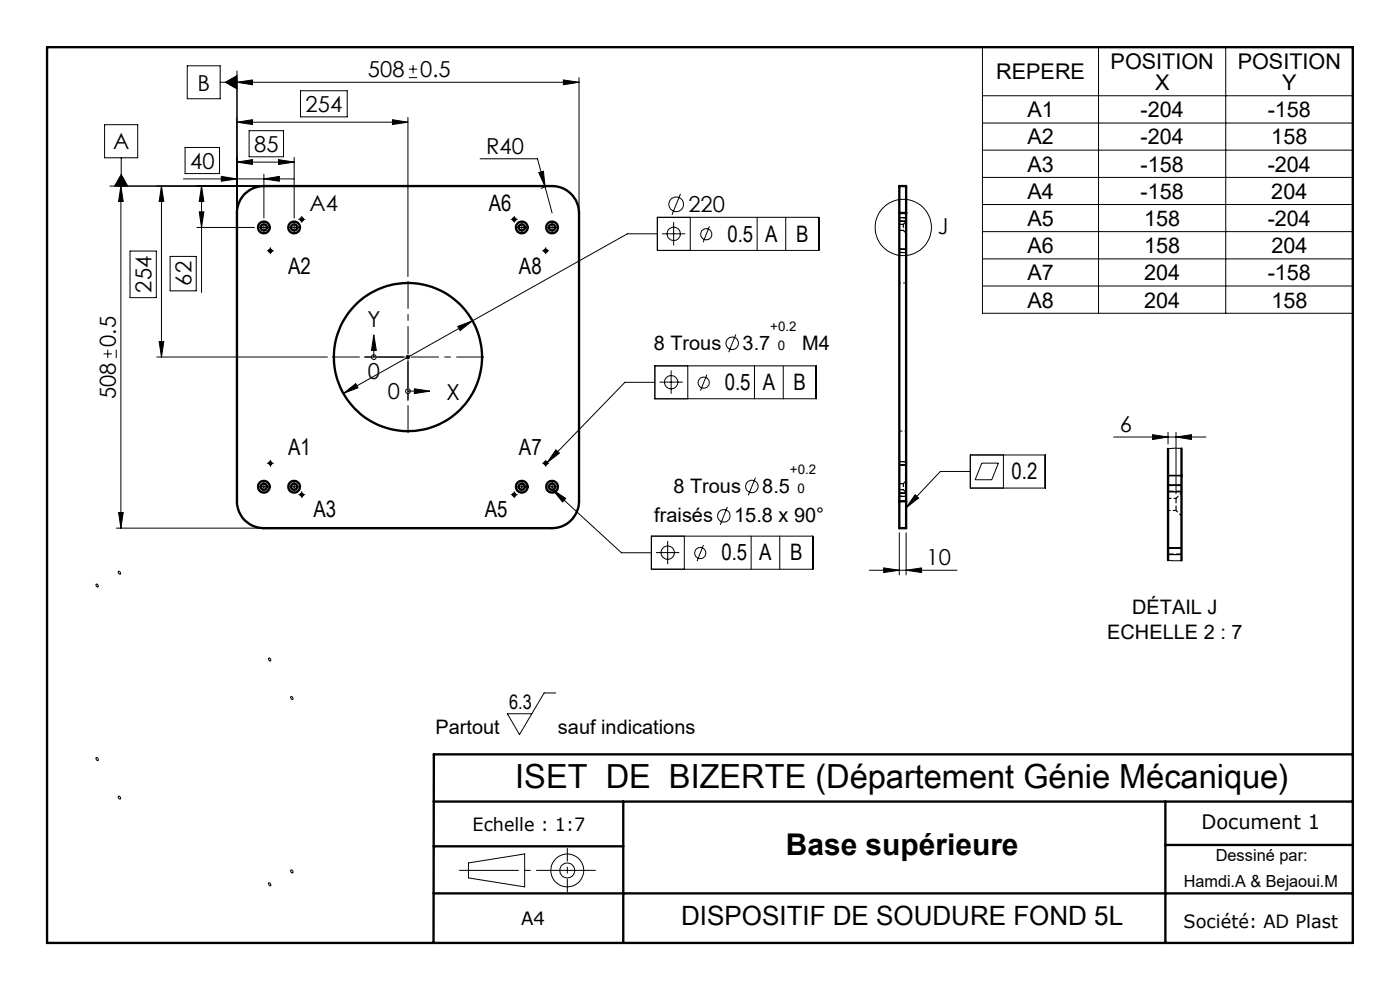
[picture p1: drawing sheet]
<svg xmlns="http://www.w3.org/2000/svg" width="297mm" height="210mm" viewBox="0 0 297 210" stroke-linecap="round" stroke-linejoin="round" font-family="sans-serif">
<g fill="none" stroke="#000" stroke-width=".21">
<path d="M39.7 14h7v6.9h-7zM46.7 17.5h76.1M47.8 17.5l2.5-1.5v2.9zM50.3 17.5l3.3-.5v1zM50.3 15.1v30.1M63.7 19.3h10v5.5h-10zM86.7 16.5h1.8M86.7 14.7h1.8M87.6 13.8v1.8M119.5 17l3.3 .5-3.3 .5zM122.8 16.5v27.7M208.4 10h78.6v56.5h-78.6z"/>
<path d="M233 10v56.5M260 10v56.5M22.2 26.4h7v7.1h-7zM23.3 39.5h32.7M25.6 39.5l.5 3.2h-.9zM25.6 39.5v72.5M25.7 37l1.4 2.5h-2.8zM25.7 33.5v6M34.3 39.5l.4 3.2h-.9zM34.3 39.5v36.2M38.9 38h23.4M39.3 31.3h7.3v5.5h-7.3z"/>
<path d="M42.8 39.5l.5 3.2h-1zM42.8 39.5v22.5M47 37.4l3.3 .6-3.3 .4zM50.3 25.9h36.2M50.3 34.4h12.1M50.3 25.9l3.3-.5v1zM50.3 34.4l3.3-.5v1zM52.8 27.7h7.3v5.6h-7.3zM56 36.9v9.3M56 38l3.3-.6v1zM59.1 33.9l3.3 .5-3.3 .5zM62.4 33.4v12.8"/>
<path d="M83.3 25.4l3.2 .5-3.2 .5zM86.5 24.9v33.8M101.8 33.7h12.2l1.6 5.9M114.3 36.6l1-.3 .3 3.3zM115.6 39.6l1.5 5.6M116.1 39.5l-1.4 .5M208.4 26.1h78.6M208.4 31.8h78.6M208.4 37.6h78.6M208.4 20.3h78.6M27.6 53.3h5.6v9.8h-5.6zM36.1 54.4h5.5v7.3h-5.5z"/>
<path d="M41.8 48.3h12.2M42.3 44.9h1l-.5 3.4zM55.6 48.3h.7M56 47.9v.7M57 53.2h.7M57 53.3a.36 .36 0 0 1 .3-.5 .36 .36 0 0 1 .4 .4 .36 .36 0 0 1-.4 .3M57.3 52.8v.8M62.1 48.3h.7M62.4 47.9v.7M63.6 46.6h.7M63.7 46.6a.36 .36 0 0 1 .3-.4 .36 .36 0 0 1 .4 .4 .36 .36 0 0 1-.5 .3M64 46.2v.7"/>
<path d="M108.7 46.6a.36 .36 0 0 1 .3-.4 .36 .36 0 0 1 .4 .4 .36 .36 0 0 1-.4 .3M108.7 46.6h.7M109.1 46.2v.7M110.3 48.3h.8M110.7 47.9v.7M115.4 53.3a.36 .36 0 0 1 .3-.5 .36 .36 0 0 1 .4 .4 .36 .36 0 0 1-.5 .3M115.4 53.2h.7M115.7 52.8v.8M116.8 48.3h.7M117.1 47.9v.7M139.5 49.6h-6.4l-32.8 18.4M139.5 46.1h34.2v7h-34.2z"/>
<path d="M140.4 49.6h5M142.9 47.1v5M144.4 41.1l-1.8 4.5M146.4 46.1v7M150.5 48l-1.3 3.4M160.6 46.1v7M166.7 46.1v7M190.8 53.6h1.4M190.8 52.8h1.4M190.8 46.9h1.4M190.8 46.2h1.4M208.4 43.4h78.6"/>
<path d="M208.4 49.1h78.6M208.4 54.9h78.6M22 75.1h1.7M22.9 74.2v1.7M24.7 74.2v1.7M33.3 75.7h36.2M33.8 72.5h.9l-.4 3.2zM77.3 75.7h8.2M79.3 74.3v1.4M79.3 71l.5 3.3h-1zM86 75.7h1M86.2 75.4l.7 .7"/>
<path d="M86.5 76.8v8.2M86.5 75.2v1.1M86.9 75.4l-.7 .7M97.1 69.2l3.2-1.2-2.7 2.1zM100.3 68l-27.5 15.5M138.9 77.6h34.2v7h-34.2zM142.4 78.6v4.9M145.9 77.6v7M150 79.5l-1.4 3.4M156.1 70.9l-1.5 3.8M160.1 77.6v7M166.2 77.6v7"/>
<path d="M208.4 60.7h78.6M57 98.3h.7M57 98.4a.36 .36 0 0 1 .3-.5 .36 .36 0 0 1 .4 .4 .36 .36 0 0 1-.4 .3M57.3 97.9v.7M72.8 83.5l2.7-2.1 .5 .9zM86.5 83h1.4M87.9 82.5l3.3 .5-3.3 .5zM115.4 98.4a.36 .36 0 0 1 .3-.5 .36 .36 0 0 1 .4 .4 .36 .36 0 0 1-.5 .3M115.4 98.3h.7M115.7 97.9v.7M117.9 95.4l.8 .7-2.7 2.1zM138.9 81.1h-6.3l-16.6 17.1"/>
<path d="M139.9 81.1h5M190.8 98.6h1.4M190.8 97.9h1.4M205.8 96.5h16v7h-16zM208.3 98.2h3.5l-1.4 3.6h-3.5zM212.9 96.5v7M236.3 92.7h19.5M244.5 92.2l3.3 .5-3.3 .5zM247.8 91.7v2.5M249.5 91.7v13M249.5 92.7l3.3-.5v1zM250.6 95.1h-1.5l-1.3 .1"/>
<path d="M24.7 112h30.3M25.2 108.7h.9l-.5 3.3zM55.6 103.2h.7M56 102.9v.7M62.1 103.2h.7M62.4 102.9v.7M63.6 104.9h.7M63.7 105a.36 .36 0 0 1 .3-.4 .36 .36 0 0 1 .4 .4 .36 .36 0 0 1-.5 .3M64 104.6v.7M108.7 105a.36 .36 0 0 1 .3-.4 .36 .36 0 0 1 .4 .4 .36 .36 0 0 1-.4 .3M108.7 104.9h.7M109.1 104.6v.7"/>
<path d="M110.3 103.2h.8M110.7 102.9v.7M116.8 103.2h.7M117.1 102.9v.7M117.3 103.9l2.7 1.8-.7 .8zM117.3 103.9l14.5 13.4h6.4M138.2 113.7h34.2v7h-34.2zM139.2 117.2h4.9M141.6 114.8v4.9M145.2 113.7v7M149.2 115.6l-1.3 3.4M154.3 107.5l-1.5 3.8"/>
<path d="M159.3 113.7v7M160.3 101.3l-1.6 3.8M165.4 113.7v7M190.8 113v8.9M190.8 105.3h1.4M190.8 104.6h1.4M192.2 113v8.9M194.1 104.9l.8 .7-2.7 2.1zM205.8 100h-6.3l-7.3 7.7M247.8 118.8l2.8 .1M247.8 117.6h2.8M247.8 116.2h2.8"/>
<path d="M247.8 104.3h2.8M247.8 102.9h2.8M20.4 123.9a.32 .32 0 0 1 .4 .2 .32 .32 0 0 1-.2 .4l-.2-.2zM25.1 121.2a.32 .32 0 0 1 .4 .2 .32 .32 0 0 1-.1 .4l-.2-.2zM57 139.6a.33 .33 0 0 1 .4 .2 .33 .33 0 0 1-.1 .4l-.4-.4zM184.4 121h18.6M187.5 120.5l3.3 .5-3.3 .5zM192.2 121l3.3-.5v1zM61.7 147.8a.32 .32 0 0 1 .4 .1 .32 .32 0 0 1-.1 .5l-.3-.2zM117.9 147h-2.5l-5.2 8.8-2.6-4.4h5.2M20.4 160.7a.35 .35 0 0 1 .4 .2 .35 .35 0 0 1-.1 .5l-.3-.3zM25.2 168.9a.31 .31 0 0 1 .4 .2 .31 .31 0 0 1-.3 .4l-.2-.4z"/>
<path d="M57 187.3a.35 .35 0 0 1 .4 .2 .35 .35 0 0 1-.1 .4l-.3-.3zM61.7 184.6a.32 .32 0 0 1 .4 .2 .32 .32 0 0 1-.2 .4l-.2-.3zM99.4 183l11.9-1.9v7l-11.9-1.9z"/>
<circle cx="142.9" cy="49.6" r="1.4"/>
<circle cx="143.5" cy="43.3" r="1.55"/>
<circle cx="149.8" cy="49.7" r="1.19"/>
<circle cx="191.6" cy="48.2" r="6"/>
<circle cx="79.3" cy="75.7" r=".5"/>
<circle cx="155.3" cy="72.8" r="1.33"/>
<circle cx="86.5" cy="83" r=".49"/>
<circle cx="142.4" cy="81.1" r="1.41"/>
<circle cx="149.3" cy="81.2" r="1.18"/>
<circle cx="141.7" cy="117.2" r="1.4"/>
<circle cx="148.6" cy="117.3" r="1.19"/>
<circle cx="153.5" cy="109.4" r="1.32"/>
<circle cx="159.5" cy="103.2" r="1.32"/>
<circle cx="120.3" cy="184.6" r="1.58"/>
<circle cx="120.4" cy="184.6" r="3.5"/>
</g>
<path d="M97.5 184.6h28.8" fill="none" stroke="#000" stroke-width=".21" stroke-dasharray="30.5 1.3 1.3 1.3" stroke-dashoffset="18"/>
<path d="M120.4 180v9.2" fill="none" stroke="#000" stroke-width=".21" stroke-dasharray="30.5 1.3 1.3 1.3" stroke-dashoffset="27.8"/>
<g fill="none" stroke="#000" stroke-width=".5">
<path d="M10 10h277v190h-277zM51.9 41.1a5.7 5.7 0 0 1 4.1-1.6h61.1a5.7 5.7 0 0 1 5.7 5.7v61.1a5.7 5.7 0 0 1-5.7 5.7h-61.1a5.7 5.7 0 0 1-5.7-5.7v-61.1a5.7 5.7 0 0 1 1.6-4.1zM190.8 45.2v-5.7h1.4v5.7M190.8 45.2h1.4M190.8 45.2v61.1M192.2 45.2v61.1M247.8 95.2v23.6M250.6 95.1v23.8M190.8 106.3v5.7h1.4v-5.7M190.8 106.3h1.4M92 179.5h40.2M92 170h195"/>
<path d="M132.2 170v30M247.2 179.2h39.8M247.2 170v30M287 160h-195v40M92 189.5h195"/>
<circle cx="56" cy="48.2" r="1.25"/>
<circle cx="56" cy="48.2" r=".65"/>
<circle cx="62.4" cy="48.2" r="1.25"/>
<circle cx="62.4" cy="48.2" r=".65"/>
<circle cx="110.7" cy="48.2" r="1.25"/>
<circle cx="110.7" cy="48.2" r=".65"/>
<circle cx="117.1" cy="48.2" r="1.25"/>
<circle cx="117.1" cy="48.2" r=".65"/>
<circle cx="86.6" cy="75.8" r="15.7"/>
<circle cx="56" cy="103.2" r="1.25"/>
<circle cx="56" cy="103.2" r=".65"/>
<circle cx="62.4" cy="103.2" r="1.25"/>
<circle cx="62.4" cy="103.2" r=".65"/>
<circle cx="110.7" cy="103.2" r="1.25"/>
<circle cx="110.7" cy="103.2" r=".65"/>
<circle cx="117.1" cy="103.2" r="1.25"/>
<circle cx="117.1" cy="103.2" r=".65"/>
</g>
<path d="M85.8 75.7h-15.3M86.6 75v-15.3M86.6 76.4v15.4M87.3 75.7h15.3" fill="none" stroke="#000" stroke-width=".21" stroke-dasharray="30.5 1.3 1.3 1.3" stroke-dashoffset="24.7"/>
<g fill="none" stroke="#000" stroke-width=".21" stroke-dasharray="30.5 1.3 1.3 1.3">
<path d="M55.3 48.2h-.3M56 47.5v-.3M56 48.9v.3M56.7 48.2h.3M57 53.2h-.3M57.4 52.8v-.3M57.4 53.6v.3M57.7 53.2h.3M61.7 48.2h-.3M62.4 47.5v-.3M62.4 48.9v.3M63.1 48.2h.3"/>
<path d="M63.7 46.5h-.3M64 46.2v-.3M64 46.9v.3M64.4 46.5h.3M108.7 46.5h-.3M109.1 46.2v-.3M109.1 46.9v.3M109.5 46.5h.3M110 48.2h-.3M110.7 47.5v-.3M110.7 48.9v.3M111.4 48.2h.3"/>
<path d="M115.4 53.2h-.3M115.8 52.8v-.3M115.8 53.6v.3M116.1 53.2h.3M116.4 48.2h-.3M117.1 47.5v-.3M117.1 48.9v.3M117.8 48.2h.3M57 98.3h-.3M57.4 97.9v-.3M57.4 98.6v.3M57.7 98.3h.3"/>
<path d="M115.4 98.3h-.3M115.8 97.9v-.3M115.8 98.6v.3M116.1 98.3h.3M55.3 103.2h-.3M56 102.5v-.3M56 103.9v.3M56.7 103.2h.3M61.7 103.2h-.3M62.4 102.5v-.3M62.4 103.9v.3M63.1 103.2h.3"/>
<path d="M63.7 104.9h-.3M64 104.6v-.3M64 105.3v.3M64.4 104.9h.3M108.7 104.9h-.3M109.1 104.6v-.3M109.1 105.3v.3M109.5 104.9h.3M110 103.2h-.3M110.7 102.5v-.3M110.7 103.9v.3M111.4 103.2h.3"/>
<path d="M116.4 103.2h-.3M117.1 102.5v-.3M117.1 103.9v.3M117.8 103.2h.3"/>
</g>
<g fill="#000">
<path d="M194.1 104.9l.8 .7-2.7 2.1z"/>
<path d="M50.3 17.5l3.3-.5v1zM119.5 17l3.3 .5-3.3 .5z"/>
<path d="M34.3 39.5l.4 3.2h-.9zM33.8 72.5h.9l-.4 3.2zM42.8 39.5l.5 3.2h-1zM42.3 44.9h1l-.5 3.4z"/>
<path d="M114.3 36.6l1.3 3-.3-3.3zM50.3 25.9l3.3-.5v1zM83.3 25.4l3.2 .5-3.2 .5zM47 37.4l3.3 .6-3.3 .4zM56 38l3.3-.6v1zM50.3 34.4l3.3-.5v1zM59.1 33.9l3.3 .5-3.3 .5zM72.8 83.5l3.2-1.2-.5-.9zM97.1 69.2l.5 .9 2.7-2.1zM187.5 120.5l3.3 .5-3.3 .5zM192.2 121l3.3-.5v1zM244.5 92.2l3.3 .5-3.3 .5zM249.5 92.7l3.3-.5v1z"/>
<path d="M87.9 82.5l3.3 .5-3.3 .5zM79.3 71l.5 3.3h-1z"/>
<path d="M117.9 95.4l.8 .7-2.7 2.1zM117.3 103.9l2.7 1.8-.7 .8zM25.7 37l1.4 2.5h-2.8zM47.8 17.5l2.5 1.4v-2.9z"/>
<path d="M25.2 108.7h.9l-.5 3.3zM25.6 39.5l.5 3.2h-.9z"/>
</g>
<g fill="none" stroke="#000" stroke-width=".25">
<circle cx="57.3" cy="98.3" r=".31"/>
<circle cx="64" cy="104.9" r=".31"/>
</g>
<g fill="none" stroke="#000" stroke-width=".35">
<path d="M247.8 100.9h2.8"/>
<circle cx="57.3" cy="53.2" r=".31"/>
<circle cx="64" cy="46.6" r=".31"/>
<circle cx="109.1" cy="46.6" r=".29"/>
<circle cx="115.7" cy="53.2" r=".29"/>
<circle cx="115.7" cy="98.3" r=".29"/>
<circle cx="109.1" cy="104.9" r=".29"/>
</g>
<path d="M190.8 53.5h1.4M190.8 46.8h1.4M192.2 45.2h-1.4M192.2 52.9h-1.4M192.2 46.2h-1.4M192.2 60h-1.4M190.8 98.6h1.4M190.8 91.4h1.4M192.2 98h-1.4M190.8 105.2h1.4M192.2 106.3h-1.4M192.2 104.6h-1.4" fill="none" stroke="#000" stroke-width=".21" stroke-dasharray="1.3 .6" stroke-dashoffset=".7"/>
<path d="M191.6 47.6v1.3M191.6 102.6v1.3" fill="none" stroke="#000" stroke-width=".25" stroke-dasharray="1.3 .6" stroke-dashoffset=".6"/>
<path d="M190.8 48.9h.8M191.6 48.9l.6 .6M191.6 47.6h-.8M192.2 47l-.6 .6M190.8 103.9h.8M191.6 103.9l.6 .6M191.6 102.6h-.8M192.2 102l-.6 .6" fill="none" stroke="#000" stroke-width=".25" stroke-dasharray="1.3 .6" stroke-dashoffset=".4"/>
<path d="M250.7 100.9h-2.9" fill="none" stroke="#000" stroke-width=".21" stroke-dasharray="1.3 .6" stroke-dashoffset=".2"/>
<path d="M249.5 105.7v2.6" fill="none" stroke="#000" stroke-width=".25" stroke-dasharray="1.3 .6" stroke-dashoffset=".3"/>
<path d="M247.8 108.3h1.7M249.5 108.3l1.2 1.2M249.5 105.7h-1.7M250.7 104.5l-1.2 1.2" fill="none" stroke="#000" stroke-width=".25" stroke-dasharray="1.3 .6" stroke-dashoffset=".8"/>
<path d="M247.8 117.5h2.9M247.8 104.2h2.9M250.7 116.3h-2.9M250.7 103h-2.9" fill="none" stroke="#000" stroke-width=".25" stroke-dasharray="1.3 .6" stroke-dashoffset=".2"/>
<text font-size="7.1" x="109.3" y="167.1">ISET DE BIZERTE (Département Génie Mécanique)</text>
<text font-size="6.3" x="166.7" y="181.3">Base supérieure</text>
<text font-size="5.6" x="144.5" y="196.2">DISPOSITIF DE SOUDURE FOND 5L</text>
<g font-size="4.8">
<text x="103.7" y="44.7">A6</text>
<text x="154.3" y="51.2">0.5</text>
<text x="162.4" y="51.2">A</text>
<text x="168.9" y="51.2">B</text>
<text x="61.1" y="58.1">A2</text>
<text x="110.1" y="58.1">A8</text>
<text x="153.8" y="82.7">0.5</text>
<text x="161.8" y="82.7">A</text>
<text x="168.4" y="82.7">B</text>
<text x="61.1" y="96.4">A1</text>
<text x="110.1" y="96.4">A7</text>
<text x="214.6" y="101.6">0.2</text>
<text x="66.5" y="109.6">A3</text>
<text x="102.8" y="109.6">A5</text>
<text x="153" y="118.9">0.5</text>
<text x="161.1" y="118.9">A</text>
<text x="167.6" y="118.9">B</text>
</g>
<g font-size="4.7">
<text x="78.1" y="16.4">508</text>
<text x="89.2" y="16.4">0.5</text>
<text x="41.9" y="19.2">B</text>
<text x="64.8" y="23.8">254</text>
<text x="24" y="31.7">A</text>
<text x="40.4" y="35.8">40</text>
<text x="53.9" y="32.2">85</text>
<text x="103.2" y="32.6">R40</text>
<text x="65.7" y="44.8">A4</text>
<text x="146" y="45">220</text>
<text x="198.9" y="49.6">J</text>
<text x="32.2" y="62.1" transform="rotate(-90 32.2 62.1)">254</text>
<text x="40.6" y="60.6" transform="rotate(-90 40.6 60.6)">62</text>
<text x="77.9" y="69.3">Y</text>
<text x="24.6" y="73.5" transform="rotate(-90 24.6 73.5)">0.5</text>
<text x="78" y="80.5">0</text>
<text x="24.6" y="84.6" transform="rotate(-90 24.6 84.6)">508</text>
<text x="82.3" y="84.7">0</text>
<text x="94.7" y="84.8">X</text>
<text x="237.6" y="91.7">6</text>
<text x="196.6" y="119.9">10</text>
</g>
<g font-size="4.6">
<text x="211.3" y="16.9">REPERE</text>
<text x="235.6" y="14.6">POSITION</text>
<text x="262.6" y="14.6">POSITION</text>
<text x="245" y="19.1">X</text>
<text x="272" y="19.1">Y</text>
<text x="218" y="24.9">A1</text>
<text x="242" y="24.9">-204</text>
<text x="268.9" y="24.9">-158</text>
<text x="218" y="30.7">A2</text>
<text x="242" y="30.7">-204</text>
<text x="269.7" y="30.7">158</text>
<text x="218" y="36.4">A3</text>
<text x="242" y="36.4">-158</text>
<text x="268.9" y="36.4">-204</text>
<text x="218" y="42.2">A4</text>
<text x="218" y="47.9">A5</text>
<text x="242" y="42.2">-158</text>
<text x="242.7" y="47.9">158</text>
<text x="268.9" y="47.9">-204</text>
<text x="269.7" y="42.2">204</text>
<text x="218" y="53.7">A6</text>
<text x="242.7" y="53.7">158</text>
<text x="269.7" y="53.7">204</text>
<text x="218" y="59.5">A7</text>
<text x="242.8" y="59.5">204</text>
<text x="268.9" y="59.5">-158</text>
<text x="218" y="65.2">A8</text>
<text x="242.8" y="65.2">204</text>
<text x="269.7" y="65.2">158</text>
</g>
<g font-size="4.2">
<text x="138.7" y="74.2">8 Trous</text>
<text x="157.5" y="74.2">3.7</text>
<text x="170.2" y="74.2">M4</text>
<text x="142.9" y="104.6">8 Trous</text>
<text x="161.7" y="104.6">8.5</text>
<text x="138.8" y="110.8">fraisés</text>
<text x="155.8" y="110.8">15.8 x 90°</text>
<text x="240.2" y="130.2">DÉTAIL J</text>
<text x="234.9" y="135.5">ECHELLE 2 : 7</text>
<text x="92.4" y="155.7">Partout</text>
<text x="108" y="150.4">6.3</text>
<text x="118.4" y="155.7">sauf indications</text>
<text x="254.9" y="175.9">Document 1</text>
</g>
<g font-size="3.9">
<text x="100.3" y="176.3">Echelle : 1:7</text>
<text x="110.6" y="196.2">A4</text>
<text x="251.1" y="196.8">Société: AD Plast</text>
</g>
<g font-size="3.5">
<text x="257.9" y="182.6">Dessiné par:</text>
<text x="251.1" y="188.2">Hamdi.A &amp; Bejaoui.M</text>
</g>
<g font-size="2.8">
<text x="163.4" y="70.2">+0.2</text>
<text x="165" y="74.2">0</text>
<text x="167.6" y="100.6">+0.2</text>
<text x="169.2" y="104.6">0</text>
</g>
</svg>
